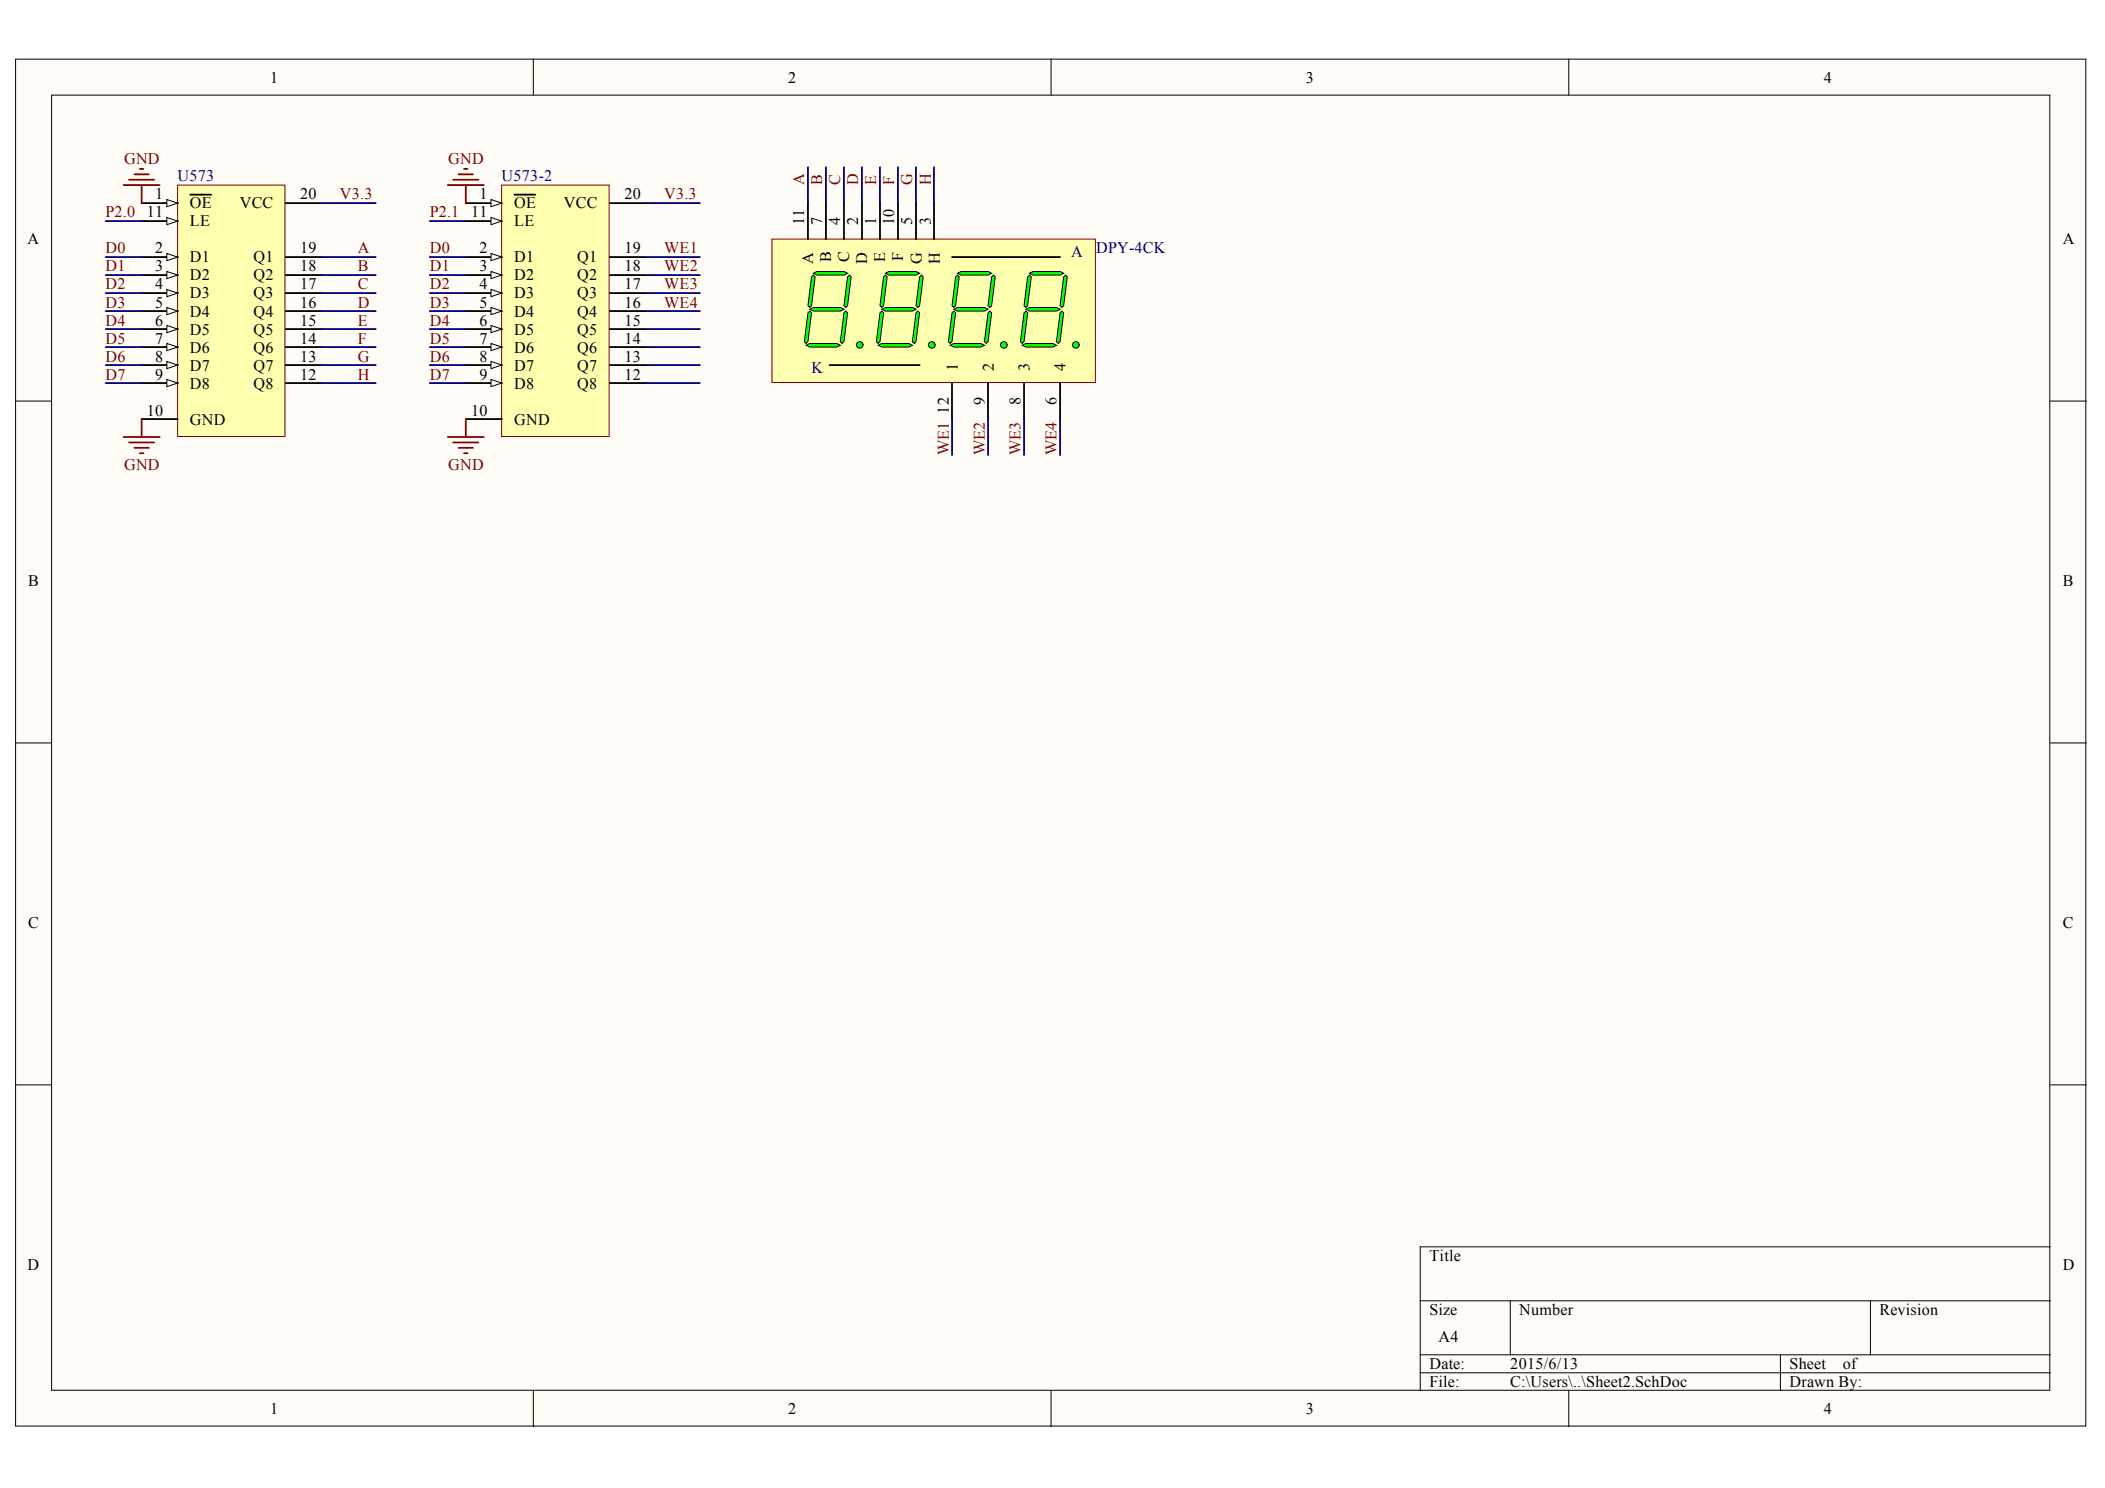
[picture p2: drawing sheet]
<svg xmlns="http://www.w3.org/2000/svg" width="297mm" height="210mm" viewBox="0 0 297 210" stroke-linecap="round" stroke-linejoin="round" font-family="sans-serif">
<g fill="#fffcf8" stroke="#000" stroke-width=".14">
<path d="M2.2 8.3h292.1v192.9h-292.1z"/>
<path d="M7.3 13.4h281.9v182.7h-281.9z"/>
</g>
<g fill="none" stroke="#000" stroke-width=".14">
<path d="M75.3 8.3v5.1M148.3 8.3v5.1M221.4 8.3v5.1M2.2 56.6h5.1M289.3 56.6h5.1M2.2 104.8h5.1M289.3 104.8h5.1M2.2 153h5.1M289.3 153h5.1M289.3 175.9h-88.9v20.3M75.3 196.2v5.1M148.3 196.2v5.1"/>
<path d="M200.4 183.5h88.9M200.4 191.1h88.9M200.4 193.7h88.9M213.1 183.5v7.6M221.4 196.2v5.1M251.2 191.1v5.1M263.9 183.5v7.6"/>
</g>
<path d="M25.1 26.1h15.1v35.5h-15.1z" fill="#ffffb0" stroke="#800000" stroke-width=".14"/>
<path d="M20 28.7h5.1" fill="none" stroke="#000" stroke-width=".25"/>
<path d="M23.5 28.1l1.6 .6-1.6 .5z" fill="#fffcf8"/>
<path d="M23.5 28.1l1.6 .6-1.6 .5z" fill="none" stroke="#000" stroke-width=".14"/>
<path d="M20 36.3h5.1M26.8 27.5h3" fill="none" stroke="#000" stroke-width=".25"/>
<path d="M23.5 35.8l1.6 .5-1.6 .5z" fill="#fffcf8"/>
<path d="M23.5 35.8l1.6 .5-1.6 .5z" fill="none" stroke="#000" stroke-width=".14"/>
<path d="M20 38.8h5.1" fill="none" stroke="#000" stroke-width=".25"/>
<path d="M23.5 38.3l1.6 .5-1.6 .5z" fill="#fffcf8"/>
<path d="M23.5 38.3l1.6 .5-1.6 .5z" fill="none" stroke="#000" stroke-width=".14"/>
<path d="M20 41.3h5.1" fill="none" stroke="#000" stroke-width=".25"/>
<path d="M23.5 40.8l1.6 .5-1.6 .6z" fill="#fffcf8"/>
<path d="M23.5 40.8l1.6 .5-1.6 .6z" fill="none" stroke="#000" stroke-width=".14"/>
<path d="M20 43.9h5.1" fill="none" stroke="#000" stroke-width=".25"/>
<path d="M23.5 43.4l1.6 .5-1.6 .5z" fill="#fffcf8"/>
<path d="M23.5 43.4l1.6 .5-1.6 .5z" fill="none" stroke="#000" stroke-width=".14"/>
<path d="M20 46.4h5.1" fill="none" stroke="#000" stroke-width=".25"/>
<path d="M23.5 45.9l1.6 .5-1.6 .5z" fill="#fffcf8"/>
<path d="M23.5 45.9l1.6 .5-1.6 .5z" fill="none" stroke="#000" stroke-width=".14"/>
<path d="M20 49h5.1" fill="none" stroke="#000" stroke-width=".25"/>
<path d="M23.5 48.5l1.6 .5-1.6 .5z" fill="#fffcf8"/>
<path d="M23.5 48.5l1.6 .5-1.6 .5z" fill="none" stroke="#000" stroke-width=".14"/>
<path d="M20 51.5h5.1" fill="none" stroke="#000" stroke-width=".25"/>
<path d="M23.5 51l1.6 .5-1.6 .5z" fill="#fffcf8"/>
<path d="M23.5 51l1.6 .5-1.6 .5z" fill="none" stroke="#000" stroke-width=".14"/>
<path d="M20 54h5.1" fill="none" stroke="#000" stroke-width=".25"/>
<path d="M23.5 53.5l1.6 .5-1.6 .5z" fill="#fffcf8"/>
<path d="M23.5 53.5l1.6 .5-1.6 .5z" fill="none" stroke="#000" stroke-width=".14"/>
<path d="M20 31.2h5.1M20 59.1h5.1" fill="none" stroke="#000" stroke-width=".25"/>
<path d="M23.5 30.7l1.6 .5-1.6 .5z" fill="#fffcf8"/>
<path d="M23.5 30.7l1.6 .5-1.6 .5z" fill="none" stroke="#000" stroke-width=".14"/>
<path d="M40.3 38.8h5.1M40.3 36.3h5.1M40.3 28.7h5.1M40.3 54h5.1M40.3 51.5h5.1M40.3 49h5.1M40.3 46.4h5.1M40.3 43.9h5.1M40.3 41.3h5.1" fill="none" stroke="#000" stroke-width=".25"/>
<g fill="none" stroke="#000080" stroke-width=".25">
<path d="M14.9 36.3h5.1M14.9 38.8h5.1M14.9 31.2h5.1M45.4 36.3h7.6M45.4 38.8h7.6M45.4 28.7h7.6M14.9 41.3h5.1M14.9 43.9h5.1M14.9 46.4h5.1M14.9 49h5.1M14.9 51.5h5.1M14.9 54h5.1"/>
<path d="M45.4 41.3h7.6M45.4 43.9h7.6M45.4 46.4h7.6M45.4 49h7.6M45.4 51.5h7.6M45.4 54h7.6"/>
</g>
<path d="M17.4 26.1h5.1M18.2 25.4h3.6M19 24.6h2M19.7 23.8h.5M20 26.1v2.6M20 59.1v2.6M17.4 61.7h5.1M18.2 62.4h3.6M19 63.2h2M19.7 63.9h.5" fill="none" stroke="#800000" stroke-width=".25"/>
<path d="M108.9 33.7h45.7v20.3h-45.7z" fill="#ffffb0" stroke="#800000" stroke-width=".14"/>
<path d="M114 28.7v5M116.6 28.7v5M119.1 28.7v5M121.6 28.7v5M124.2 28.7v5M126.7 28.7v5M134.3 54v5.1M139.4 54v5.1M144.5 54v5.1M149.6 54v5.1" fill="none" stroke="#000" stroke-width=".25"/>
<circle cx="121.3" cy="48.7" r=".46" fill="#0f0" stroke="#000" stroke-width=".14"/>
<path d="M113.8 48.7l.5-.2h3.8l.5 .2-.5 .3h-3.8z" fill-rule="evenodd" fill="#0f0"/>
<path d="M113.8 48.7l.5-.2h3.8l.5 .2-.5 .3h-3.8z" fill="none" stroke="#000" stroke-width=".14"/>
<path d="M114.3 43.6l.5-.2h3.8l.5 .2-.5 .3h-3.8z" fill-rule="evenodd" fill="#0f0"/>
<path d="M114.3 43.6l.5-.2h3.8l.5 .2-.5 .3h-3.8z" fill="none" stroke="#000" stroke-width=".14"/>
<path d="M114.8 38.6l.5-.3h3.8l.5 .3-.5 .2h-3.8z" fill-rule="evenodd" fill="#0f0"/>
<path d="M114.8 38.6l.5-.3h3.8l.5 .3-.5 .2h-3.8z" fill="none" stroke="#000" stroke-width=".14"/>
<path d="M119.6 39.1l.3-.3 .2 .3-.5 4-.3 .3-.2-.3z" fill-rule="evenodd" fill="#0f0"/>
<path d="M119.6 39.1l.3-.3 .2 .3-.5 4-.3 .3-.2-.3z" fill="none" stroke="#000" stroke-width=".14"/>
<path d="M114.5 39.1l.3-.3 .2 .3-.5 4-.2 .3-.3-.3z" fill-rule="evenodd" fill="#0f0"/>
<path d="M114.5 39.1l.3-.3 .2 .3-.5 4-.2 .3-.3-.3z" fill="none" stroke="#000" stroke-width=".14"/>
<path d="M114 44.1l.3-.2 .2 .2-.5 4.1-.2 .3-.3-.3z" fill-rule="evenodd" fill="#0f0"/>
<path d="M114 44.1l.3-.2 .2 .2-.5 4.1-.2 .3-.3-.3z" fill="none" stroke="#000" stroke-width=".14"/>
<path d="M119.1 44.1l.2-.2 .3 .2-.5 4.1-.3 .3-.2-.3z" fill-rule="evenodd" fill="#0f0"/>
<path d="M119.1 44.1l.2-.2 .3 .2-.5 4.1-.3 .3-.2-.3z" fill="none" stroke="#000" stroke-width=".14"/>
<circle cx="131.5" cy="48.7" r=".46" fill="#0f0" stroke="#000" stroke-width=".14"/>
<path d="M123.9 48.7l.5-.2h3.8l.5 .2-.5 .3h-3.8z" fill-rule="evenodd" fill="#0f0"/>
<path d="M123.9 48.7l.5-.2h3.8l.5 .2-.5 .3h-3.8z" fill="none" stroke="#000" stroke-width=".14"/>
<path d="M124.4 43.6l.5-.2h3.8l.6 .2-.6 .3h-3.8z" fill-rule="evenodd" fill="#0f0"/>
<path d="M124.4 43.6l.5-.2h3.8l.6 .2-.6 .3h-3.8z" fill="none" stroke="#000" stroke-width=".14"/>
<path d="M124.9 38.6l.5-.3h3.9l.5 .3-.5 .2h-3.9z" fill-rule="evenodd" fill="#0f0"/>
<path d="M124.9 38.6l.5-.3h3.9l.5 .3-.5 .2h-3.9z" fill="none" stroke="#000" stroke-width=".14"/>
<path d="M129.8 39.1l.2-.3 .3 .3-.5 4-.3 .3-.2-.3z" fill-rule="evenodd" fill="#0f0"/>
<path d="M129.8 39.1l.2-.3 .3 .3-.5 4-.3 .3-.2-.3z" fill="none" stroke="#000" stroke-width=".14"/>
<path d="M124.7 39.1l.2-.3 .3 .3-.5 4-.3 .3-.2-.3z" fill-rule="evenodd" fill="#0f0"/>
<path d="M124.7 39.1l.2-.3 .3 .3-.5 4-.3 .3-.2-.3z" fill="none" stroke="#000" stroke-width=".14"/>
<path d="M124.2 44.1l.2-.2 .3 .2-.5 4.1-.3 .3-.2-.3z" fill-rule="evenodd" fill="#0f0"/>
<path d="M124.2 44.1l.2-.2 .3 .2-.5 4.1-.3 .3-.2-.3z" fill="none" stroke="#000" stroke-width=".14"/>
<path d="M129.3 44.1l.2-.2 .3 .2-.5 4.1-.3 .3-.3-.3z" fill-rule="evenodd" fill="#0f0"/>
<path d="M129.3 44.1l.2-.2 .3 .2-.5 4.1-.3 .3-.3-.3z" fill="none" stroke="#000" stroke-width=".14"/>
<circle cx="141.7" cy="48.7" r=".46" fill="#0f0" stroke="#000" stroke-width=".14"/>
<path d="M134.1 48.7l.5-.2h3.8l.5 .2-.5 .3h-3.8z" fill-rule="evenodd" fill="#0f0"/>
<path d="M134.1 48.7l.5-.2h3.8l.5 .2-.5 .3h-3.8z" fill="none" stroke="#000" stroke-width=".14"/>
<path d="M134.6 43.6l.5-.2h3.8l.5 .2-.5 .3h-3.8z" fill-rule="evenodd" fill="#0f0"/>
<path d="M134.6 43.6l.5-.2h3.8l.5 .2-.5 .3h-3.8z" fill="none" stroke="#000" stroke-width=".14"/>
<path d="M135.1 38.6l.5-.3h3.8l.5 .3-.5 .2h-3.8z" fill-rule="evenodd" fill="#0f0"/>
<path d="M135.1 38.6l.5-.3h3.8l.5 .3-.5 .2h-3.8z" fill="none" stroke="#000" stroke-width=".14"/>
<path d="M139.9 39.1l.3-.3 .2 .3-.5 4-.2 .3-.3-.3z" fill-rule="evenodd" fill="#0f0"/>
<path d="M139.9 39.1l.3-.3 .2 .3-.5 4-.2 .3-.3-.3z" fill="none" stroke="#000" stroke-width=".14"/>
<path d="M134.8 39.1l.3-.3 .3 .3-.6 4-.2 .3-.3-.3z" fill-rule="evenodd" fill="#0f0"/>
<path d="M134.8 39.1l.3-.3 .3 .3-.6 4-.2 .3-.3-.3z" fill="none" stroke="#000" stroke-width=".14"/>
<path d="M134.3 44.1l.3-.2 .2 .2-.5 4.1-.2 .3-.3-.3z" fill-rule="evenodd" fill="#0f0"/>
<path d="M134.3 44.1l.3-.2 .2 .2-.5 4.1-.2 .3-.3-.3z" fill="none" stroke="#000" stroke-width=".14"/>
<path d="M139.4 44.1l.3-.2 .2 .2-.5 4.1-.2 .3-.3-.3z" fill-rule="evenodd" fill="#0f0"/>
<path d="M139.4 44.1l.3-.2 .2 .2-.5 4.1-.2 .3-.3-.3z" fill="none" stroke="#000" stroke-width=".14"/>
<circle cx="151.8" cy="48.7" r=".46" fill="#0f0" stroke="#000" stroke-width=".14"/>
<path d="M144.2 48.7l.6-.2h3.8l.5 .2-.5 .3h-3.8z" fill-rule="evenodd" fill="#0f0"/>
<path d="M144.2 48.7l.6-.2h3.8l.5 .2-.5 .3h-3.8z" fill="none" stroke="#000" stroke-width=".14"/>
<path d="M144.8 43.6l.5-.2h3.8l.5 .2-.5 .3h-3.8z" fill-rule="evenodd" fill="#0f0"/>
<path d="M144.8 43.6l.5-.2h3.8l.5 .2-.5 .3h-3.8z" fill="none" stroke="#000" stroke-width=".14"/>
<path d="M145.3 38.6l.5-.3h3.8l.5 .3-.5 .2h-3.8z" fill-rule="evenodd" fill="#0f0"/>
<path d="M145.3 38.6l.5-.3h3.8l.5 .3-.5 .2h-3.8z" fill="none" stroke="#000" stroke-width=".14"/>
<path d="M150.1 39.1l.2-.3 .3 .3-.5 4-.3 .3-.2-.3z" fill-rule="evenodd" fill="#0f0"/>
<path d="M150.1 39.1l.2-.3 .3 .3-.5 4-.3 .3-.2-.3z" fill="none" stroke="#000" stroke-width=".14"/>
<path d="M145 39.1l.3-.3 .2 .3-.5 4-.2 .3-.3-.3z" fill-rule="evenodd" fill="#0f0"/>
<path d="M145 39.1l.3-.3 .2 .3-.5 4-.2 .3-.3-.3z" fill="none" stroke="#000" stroke-width=".14"/>
<path d="M144.5 44.1l.3-.2 .2 .2-.5 4.1-.3 .3-.2-.3z" fill-rule="evenodd" fill="#0f0"/>
<path d="M144.5 44.1l.3-.2 .2 .2-.5 4.1-.3 .3-.2-.3z" fill="none" stroke="#000" stroke-width=".14"/>
<path d="M149.6 44.1l.2-.2 .3 .2-.5 4.1-.3 .3-.2-.3z" fill-rule="evenodd" fill="#0f0"/>
<path d="M149.6 44.1l.2-.2 .3 .2-.5 4.1-.3 .3-.2-.3z" fill="none" stroke="#000" stroke-width=".14"/>
<path d="M129.3 28.7v5M131.8 28.7v5M134.3 36.3h15.3M117.1 51.5h12.7" fill="none" stroke="#000" stroke-width=".25"/>
<path d="M70.8 26.1h15.2v35.5h-15.2z" fill="#ffffb0" stroke="#800000" stroke-width=".14"/>
<path d="M65.7 28.7h5.1" fill="none" stroke="#000" stroke-width=".25"/>
<path d="M69.3 28.1l1.5 .6-1.5 .5z" fill="#fffcf8"/>
<path d="M69.3 28.1l1.5 .6-1.5 .5z" fill="none" stroke="#000" stroke-width=".14"/>
<path d="M65.7 36.3h5.1M72.6 27.5h2.9" fill="none" stroke="#000" stroke-width=".25"/>
<path d="M69.3 35.8l1.5 .5-1.5 .5z" fill="#fffcf8"/>
<path d="M69.3 35.8l1.5 .5-1.5 .5z" fill="none" stroke="#000" stroke-width=".14"/>
<path d="M65.7 38.8h5.1" fill="none" stroke="#000" stroke-width=".25"/>
<path d="M69.3 38.3l1.5 .5-1.5 .5z" fill="#fffcf8"/>
<path d="M69.3 38.3l1.5 .5-1.5 .5z" fill="none" stroke="#000" stroke-width=".14"/>
<path d="M65.7 41.3h5.1" fill="none" stroke="#000" stroke-width=".25"/>
<path d="M69.3 40.8l1.5 .5-1.5 .6z" fill="#fffcf8"/>
<path d="M69.3 40.8l1.5 .5-1.5 .6z" fill="none" stroke="#000" stroke-width=".14"/>
<path d="M65.7 43.9h5.1" fill="none" stroke="#000" stroke-width=".25"/>
<path d="M69.3 43.4l1.5 .5-1.5 .5z" fill="#fffcf8"/>
<path d="M69.3 43.4l1.5 .5-1.5 .5z" fill="none" stroke="#000" stroke-width=".14"/>
<path d="M65.7 46.4h5.1" fill="none" stroke="#000" stroke-width=".25"/>
<path d="M69.3 45.9l1.5 .5-1.5 .5z" fill="#fffcf8"/>
<path d="M69.3 45.9l1.5 .5-1.5 .5z" fill="none" stroke="#000" stroke-width=".14"/>
<path d="M65.7 49h5.1" fill="none" stroke="#000" stroke-width=".25"/>
<path d="M69.3 48.5l1.5 .5-1.5 .5z" fill="#fffcf8"/>
<path d="M69.3 48.5l1.5 .5-1.5 .5z" fill="none" stroke="#000" stroke-width=".14"/>
<path d="M65.7 51.5h5.1" fill="none" stroke="#000" stroke-width=".25"/>
<path d="M69.3 51l1.5 .5-1.5 .5z" fill="#fffcf8"/>
<path d="M69.3 51l1.5 .5-1.5 .5z" fill="none" stroke="#000" stroke-width=".14"/>
<path d="M65.7 54h5.1" fill="none" stroke="#000" stroke-width=".25"/>
<path d="M69.3 53.5l1.5 .5-1.5 .5z" fill="#fffcf8"/>
<path d="M69.3 53.5l1.5 .5-1.5 .5z" fill="none" stroke="#000" stroke-width=".14"/>
<path d="M65.7 31.2h5.1M65.7 59.1h5.1" fill="none" stroke="#000" stroke-width=".25"/>
<path d="M69.3 30.7l1.5 .5-1.5 .5z" fill="#fffcf8"/>
<path d="M69.3 30.7l1.5 .5-1.5 .5z" fill="none" stroke="#000" stroke-width=".14"/>
<path d="M86.1 38.8h5M86.1 36.3h5M86.1 28.7h5M86.1 54h5M86.1 51.5h5M86.1 49h5M86.1 46.4h5M86.1 43.9h5M86.1 41.3h5" fill="none" stroke="#000" stroke-width=".25"/>
<g fill="none" stroke="#000080" stroke-width=".25">
<path d="M60.6 36.3h5.1M60.6 38.8h5.1M60.6 31.2h5.1M91.1 36.3h7.7M91.1 38.8h7.7M91.1 28.7h7.7M114 23.6v5.1M116.6 23.6v5.1M119.1 23.6v5.1M121.6 23.6v5.1M124.2 23.6v5.1M126.7 23.6v5.1"/>
<path d="M129.3 23.6v5.1M131.8 23.6v5.1M60.6 41.3h5.1M60.6 43.9h5.1M60.6 46.4h5.1M60.6 49h5.1M60.6 51.5h5.1M60.6 54h5.1M91.1 41.3h7.7M91.1 43.9h7.7M91.1 46.4h7.7M91.1 49h7.7"/>
<path d="M91.1 51.5h7.7M91.1 54h7.7M134.3 59.1v5.1M139.4 59.1v5.1M144.5 59.1v5.1M149.6 59.1v5.1"/>
</g>
<path d="M63.2 26.1h5.1M63.9 25.4h3.6M64.7 24.6h2M65.5 23.8h.5M65.7 26.1v2.6M65.7 59.1v2.6M63.2 61.7h5.1M63.9 62.4h3.6M64.7 63.2h2M65.5 63.9h.5" fill="none" stroke="#800000" stroke-width=".25"/>
<g font-size="2.3">
<text x="38.1" y="11.7">1</text>
<text x="111.2" y="11.7">2</text>
<text x="184.3" y="11.7">3</text>
<text x="257.4" y="11.7">4</text>
<text x="21.9" y="28.1">1</text>
<text x="26.8" y="29.4">OE</text>
<text x="33.8" y="29.4">VCC</text>
<text x="42.4" y="28.1">20</text>
<text x="67.7" y="28.1">1</text>
<text x="72.6" y="29.4">OE</text>
<text x="79.6" y="29.4">VCC</text>
<text x="88.1" y="28.1">20</text>
<text x="3.9" y="34.5">A</text>
<text x="20.7" y="30.7">11</text>
<text x="21.9" y="35.7">2</text>
<text x="26.8" y="31.9">LE</text>
<text x="42.4" y="35.7">19</text>
<text x="66.5" y="30.7">11</text>
<text x="67.7" y="35.7">2</text>
<text x="72.6" y="31.9">LE</text>
<text x="88.1" y="35.7">19</text>
<text x="113.5" y="31.7" transform="rotate(-90 113.5 31.7)">11</text>
<text x="116" y="31.7" transform="rotate(-90 116 31.7)">7</text>
<text x="118.6" y="31.7" transform="rotate(-90 118.6 31.7)">4</text>
<text x="121.1" y="31.7" transform="rotate(-90 121.1 31.7)">2</text>
<text x="123.6" y="31.7" transform="rotate(-90 123.6 31.7)">1</text>
<text x="126.2" y="31.7" transform="rotate(-90 126.2 31.7)">10</text>
<text x="128.7" y="31.7" transform="rotate(-90 128.7 31.7)">5</text>
<text x="131.3" y="31.7" transform="rotate(-90 131.3 31.7)">3</text>
<text x="291.1" y="34.5">A</text>
<text x="21.9" y="38.3">3</text>
<text x="21.9" y="40.8">4</text>
<text x="26.8" y="37">D1</text>
<text x="26.8" y="39.5">D2</text>
<text x="35.8" y="39.5">Q2</text>
<text x="35.8" y="37">Q1</text>
<text x="42.4" y="40.8">17</text>
<text x="42.4" y="38.3">18</text>
<text x="67.7" y="38.3">3</text>
<text x="67.7" y="40.8">4</text>
<text x="72.6" y="37">D1</text>
<text x="72.6" y="39.5">D2</text>
<text x="81.4" y="39.5">Q2</text>
<text x="81.4" y="37">Q1</text>
<text x="88.1" y="40.8">17</text>
<text x="88.1" y="38.3">18</text>
<text x="114.8" y="37.2" transform="rotate(-90 114.8 37.2)">A</text>
<text x="117.3" y="37" transform="rotate(-90 117.3 37)">B</text>
<text x="119.8" y="37" transform="rotate(-90 119.8 37)">C</text>
<text x="122.4" y="37.2" transform="rotate(-90 122.4 37.2)">D</text>
<text x="124.9" y="36.9" transform="rotate(-90 124.9 36.9)">E</text>
<text x="127.5" y="36.8" transform="rotate(-90 127.5 36.8)">F</text>
<text x="130.1" y="37.2" transform="rotate(-90 130.1 37.2)">G</text>
<text x="132.6" y="37.2" transform="rotate(-90 132.6 37.2)">H</text>
<text x="21.9" y="43.4">5</text>
<text x="21.9" y="46">6</text>
<text x="26.8" y="42.1">D3</text>
<text x="26.8" y="44.7">D4</text>
<text x="26.8" y="47.2">D5</text>
<text x="35.8" y="47.2">Q5</text>
<text x="35.8" y="44.7">Q4</text>
<text x="35.8" y="42.1">Q3</text>
<text x="42.4" y="46">15</text>
<text x="42.4" y="43.4">16</text>
<text x="67.7" y="43.4">5</text>
<text x="67.7" y="46">6</text>
<text x="72.6" y="42.1">D3</text>
<text x="72.6" y="44.7">D4</text>
<text x="72.6" y="47.2">D5</text>
<text x="81.4" y="47.2">Q5</text>
<text x="81.4" y="44.7">Q4</text>
<text x="81.4" y="42.1">Q3</text>
<text x="88.1" y="46">15</text>
<text x="88.1" y="43.4">16</text>
<text x="21.9" y="48.5">7</text>
<text x="21.9" y="51">8</text>
<text x="21.9" y="53.6">9</text>
<text x="26.8" y="49.8">D6</text>
<text x="26.8" y="52.3">D7</text>
<text x="35.8" y="52.3">Q7</text>
<text x="35.8" y="49.8">Q6</text>
<text x="42.4" y="53.6">12</text>
<text x="42.4" y="51">13</text>
<text x="42.4" y="48.5">14</text>
<text x="67.7" y="48.5">7</text>
<text x="67.7" y="51">8</text>
<text x="67.7" y="53.6">9</text>
<text x="72.6" y="49.8">D6</text>
<text x="72.6" y="52.3">D7</text>
<text x="81.4" y="52.3">Q7</text>
<text x="81.4" y="49.8">Q6</text>
<text x="88.1" y="53.6">12</text>
<text x="88.1" y="51">13</text>
<text x="88.1" y="48.5">14</text>
<text x="135.1" y="52.3" transform="rotate(-90 135.1 52.3)">1</text>
<text x="140.2" y="52.3" transform="rotate(-90 140.2 52.3)">2</text>
<text x="145.3" y="52.3" transform="rotate(-90 145.3 52.3)">3</text>
<text x="150.4" y="52.3" transform="rotate(-90 150.4 52.3)">4</text>
<text x="20.7" y="58.6">10</text>
<text x="26.8" y="54.8">D8</text>
<text x="26.8" y="59.9">GND</text>
<text x="35.8" y="54.8">Q8</text>
<text x="66.5" y="58.6">10</text>
<text x="72.6" y="54.8">D8</text>
<text x="72.6" y="59.9">GND</text>
<text x="81.4" y="54.8">Q8</text>
<text x="133.9" y="58.4" transform="rotate(-90 133.9 58.4)">12</text>
<text x="139" y="57.2" transform="rotate(-90 139 57.2)">9</text>
<text x="144" y="57.2" transform="rotate(-90 144 57.2)">8</text>
<text x="149.1" y="57.2" transform="rotate(-90 149.1 57.2)">6</text>
<text x="4" y="82.7">B</text>
<text x="291.1" y="82.7">B</text>
<text x="4" y="131">C</text>
<text x="291.1" y="131">C</text>
<text x="3.9" y="179.2">D</text>
<text x="201.7" y="177.9">Title</text>
<text x="291.1" y="179.2">D</text>
<text x="201.7" y="185.6">Size</text>
<text x="214.4" y="185.6">Number</text>
<text x="265.2" y="185.6">Revision</text>
<text x="203" y="189.4">A4</text>
<text x="201.7" y="193.2">Date:</text>
<text x="201.7" y="195.7">File:</text>
<text x="213.1" y="193.2">2015/6/13</text>
<text x="213.1" y="195.7">C:\Users\..\Sheet2.SchDoc</text>
<text x="252.5" y="193.2">Sheet</text>
<text x="252.5" y="195.7">Drawn By:</text>
<text x="260.1" y="193.2">of</text>
<text x="38.1" y="199.5">1</text>
<text x="111.2" y="199.5">2</text>
<text x="184.3" y="199.5">3</text>
<text x="257.4" y="199.5">4</text>
</g>
<g font-size="2.3" fill="#800000">
<text x="17.5" y="23.1">GND</text>
<text x="63.3" y="23.1">GND</text>
<text x="48" y="28.1">V3.3</text>
<text x="93.7" y="28.1">V3.3</text>
<text x="113.5" y="26.1" transform="rotate(-90 113.5 26.1)">A</text>
<text x="116" y="26.1" transform="rotate(-90 116 26.1)">B</text>
<text x="118.6" y="26.1" transform="rotate(-90 118.6 26.1)">C</text>
<text x="121.1" y="26.1" transform="rotate(-90 121.1 26.1)">D</text>
<text x="123.6" y="26.1" transform="rotate(-90 123.6 26.1)">E</text>
<text x="126.2" y="26.1" transform="rotate(-90 126.2 26.1)">F</text>
<text x="128.7" y="26.1" transform="rotate(-90 128.7 26.1)">G</text>
<text x="131.3" y="26.1" transform="rotate(-90 131.3 26.1)">H</text>
<text x="14.9" y="35.7">D0</text>
<text x="14.9" y="30.7">P2.0</text>
<text x="50.5" y="35.7">A</text>
<text x="60.6" y="35.7">D0</text>
<text x="60.6" y="30.7">P2.1</text>
<text x="93.7" y="35.7">WE1</text>
<text x="14.9" y="38.3">D1</text>
<text x="14.9" y="40.8">D2</text>
<text x="50.5" y="38.3">B</text>
<text x="50.5" y="40.8">C</text>
<text x="60.6" y="38.3">D1</text>
<text x="60.6" y="40.8">D2</text>
<text x="93.7" y="38.3">WE2</text>
<text x="93.7" y="40.8">WE3</text>
<text x="14.9" y="43.4">D3</text>
<text x="14.9" y="46">D4</text>
<text x="50.5" y="43.4">D</text>
<text x="50.5" y="46">E</text>
<text x="60.6" y="43.4">D3</text>
<text x="60.6" y="46">D4</text>
<text x="93.7" y="43.4">WE4</text>
<text x="14.9" y="48.5">D5</text>
<text x="14.9" y="51">D6</text>
<text x="14.9" y="53.6">D7</text>
<text x="50.5" y="48.5">F</text>
<text x="50.5" y="51">G</text>
<text x="50.5" y="53.6">H</text>
<text x="60.6" y="48.5">D5</text>
<text x="60.6" y="51">D6</text>
<text x="60.6" y="53.6">D7</text>
<text x="133.9" y="64.2" transform="rotate(-90 133.9 64.2)">WE1</text>
<text x="139" y="64.2" transform="rotate(-90 139 64.2)">WE2</text>
<text x="144" y="64.2" transform="rotate(-90 144 64.2)">WE3</text>
<text x="149.1" y="64.2" transform="rotate(-90 149.1 64.2)">WE4</text>
<text x="17.5" y="66.2">GND</text>
<text x="63.3" y="66.2">GND</text>
</g>
<g font-size="2.3" fill="#000080">
<text x="25" y="25.6">U573</text>
<text x="70.8" y="25.6">U573-2</text>
<text x="154.7" y="35.7">DPY-4CK</text>
<text x="151.1" y="36.2">A</text>
<text x="114.5" y="52.6">K</text>
</g>
</svg>
